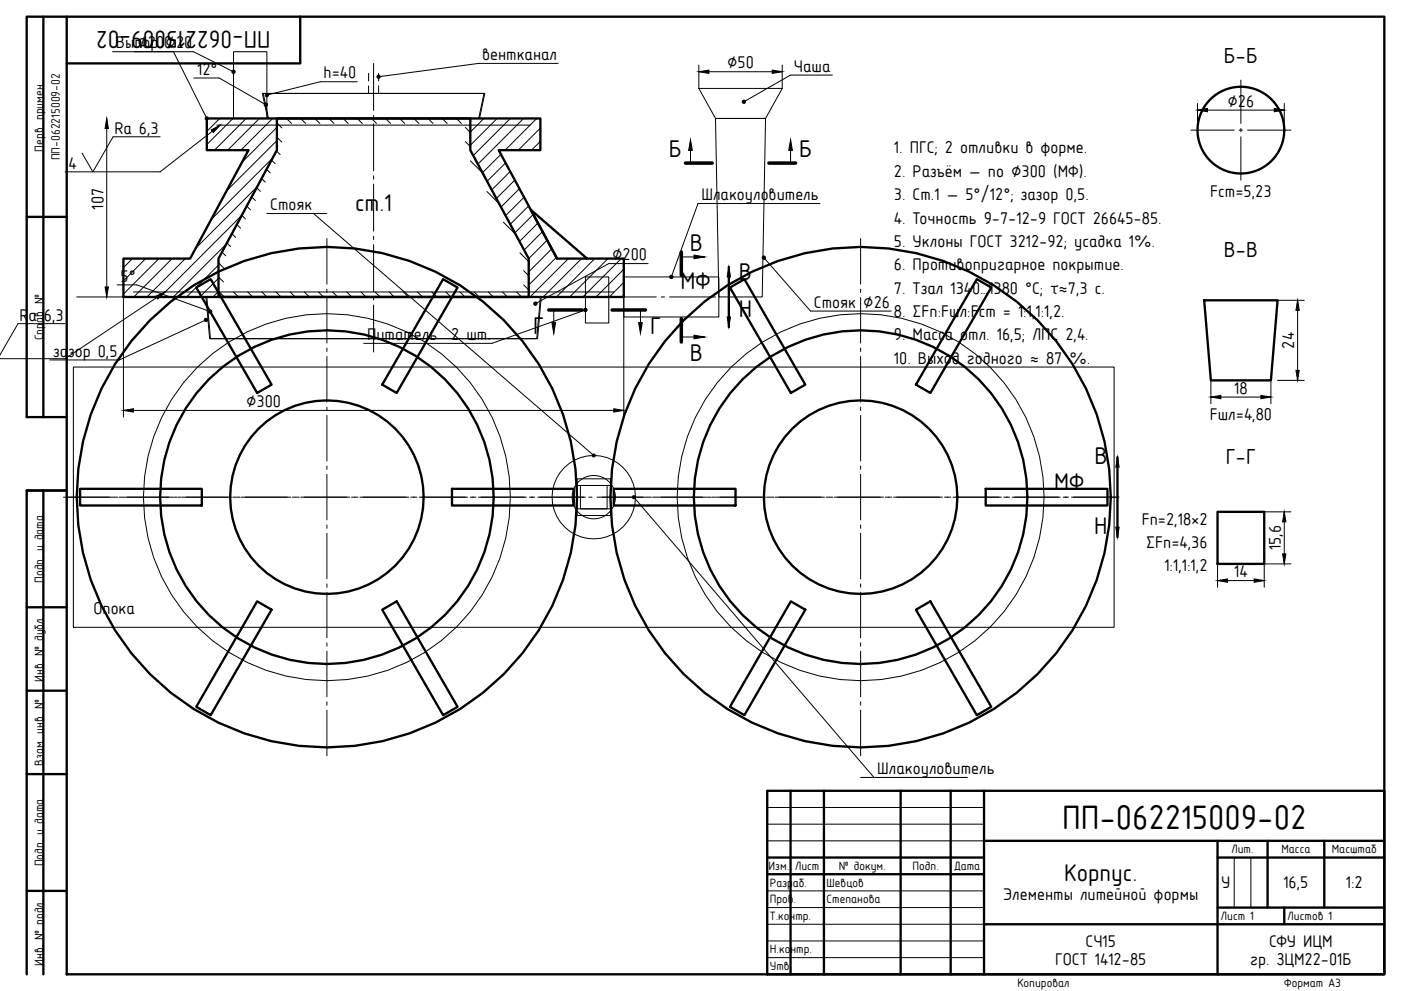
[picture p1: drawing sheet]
<svg xmlns="http://www.w3.org/2000/svg" width="420mm" height="297mm" viewBox="0 0 420 297" stroke-linecap="round" stroke-linejoin="round" font-family="sans-serif">
<g fill="#000" stroke="#000" stroke-width=".3">
<path d="M32 35.5l.5 3h-1zM63.3 38.9l2.7-1.4-2.1 2.2zM209.5 21.5l3-.5v1zM231.5 21l3 .5-3 .5zM359 33l3-.5v1zM382 32.5l3 .5-3 .5zM207 41.9l.5 3.2h-1.1zM237 41.9l.5 3.2h-1.1zM208.1 76.5l3.2 .5-3.2 .6zM31.5 86h1l-.5 3zM46.7 88.7l2.8-1.2-2.2 2.1zM165.5 96.7h1l-.5 3.2z"/>
<path d="M191.5 96.7h1.1l-.6 3.2zM218.5 80l.5 3h-1zM218 95h1l-.5 3zM389 90l.5 3h-1zM208.1 100.5l3.2 .5-3.2 .6zM363 119l3-.5v1zM378 118.5l3 .5-3 .5zM388.5 111h1l-.5 3zM37 123l3-.5v1zM184 122.5l3 .5-3 .5zM335 137l.5 3h-1zM385 153.4l.5 3h-1z"/>
<path d="M334.5 158h1l-.5 3zM365 174l3-.5v1zM376 173.5l3 .5-3 .5zM384.5 166h1l-.5 3z"/>
<circle cx="62" cy="35.5" r=".5"/>
<circle cx="70" cy="21.5" r=".5"/>
<circle cx="79.7" cy="31.4" r=".5"/>
<circle cx="80" cy="28.5" r=".5"/>
<circle cx="113.5" cy="23" r=".5"/>
<circle cx="223" cy="30.5" r=".5"/>
<circle cx="229" cy="77.2" r=".5"/>
<circle cx="61.8" cy="95.9" r=".5"/>
<circle cx="63" cy="93.4" r=".5"/>
<circle cx="160.5" cy="91" r=".5"/>
<circle cx="175.5" cy="92.9" r=".5"/>
<circle cx="201.3" cy="83" r=".5"/>
<circle cx="178" cy="136.5" r=".45"/>
<circle cx="190" cy="149" r=".45"/>
</g>
<g fill="none" stroke="#000" stroke-width=".3">
<path d="M33.8 15.5h24.2l12 6M52 15.5l10 20M112 19v14.1M167.3 19h-23.8l-30 4M209.5 19.5v7M234.5 19.5v7M32 35.5v53.5M58.1 23.4h7.6l14 8M65 37.5h94M65.9 35.5l-3.9 3.9M66 37.5l-18 14h-28.5M69.8 35.5l-7.8 7.8"/>
<path d="M70 35.5v-20h10v20M73.8 35.5l-9.5 9.5M77.8 35.5l-9.5 9.5M80.3 35.5l-1.6-7.5h66.6l-1.5 7.5M80.5 35.5l-1.6-7.5h66.2l-1.6 7.5M81.7 35.5l-9.5 9.5M83 35.5h58v9.5l17.5 32.5v11.5h-93v-11.5l17.5-32.5zM83 38.2l-10.5 10.4M83 36.8l1.5 1.5M85.9 35.5l1.5 1.5M90.1 35.5l1.5 1.5M94.4 35.5l1.5 1.5"/>
<path d="M98.6 35.5l1.5 1.5M102.9 35.5l1.5 1.5M107.1 24.5h-11.1l-16 4M107.1 35.5l1.5 1.5M110.5 22v2.3M110.5 25.8v2.2M111.4 35.5l1.5 1.5M112 34.6v1M112 37.1v14.1M113.5 22v2.3M113.5 25.8v2.2M115.6 35.5l1.5 1.5"/>
<path d="M119.8 35.5l1.5 1.5M124.1 35.5l1.5 1.5M128.3 35.5l1.5 1.5M132.6 35.5l1.5 1.5M136.8 35.5l1.5 1.5M139.5 38.2l1.5 1.5M145.1 35.5l-4.1 4.1M149 35.5l-8 8M153 35.5l-11.1 11.1M157 35.5l-13.7 13.7M160.9 35.5l-9.5 9.5M162 38.4l-6.6 6.6"/>
<path d="M209.5 26.5h25l-5 9h-15zM209.5 21.5h25M214.5 35.5h15l-1 53.5h-13zM249.5 22.5h-12.5l-14 8M357 39h13M359 31v8M359 33h26M371.5 39h1M372 24v13M372 38.5v1M374 39h13M385 31v8"/>
<path d="M48 41h-14.1l-6.1 10.5-3.2-5.6M75.5 59l1.1 1.1M76.9 56.2l1.2 1.2M77.1 56l-18.4 18.4M78.4 53.5l1.1 1.1M79.9 50.7l1.1 1.1M81.4 48l1.1 1.1M81.7 47.4l-18.4 18.4M82.9 45.2l1.1 1.1M83 42.1l-15.1 15.1M83 41.1l1.5 1.5M112 52.7v1"/>
<path d="M112 55.2v14.1M139.5 42.4l1.5 1.5M141 48.2l3.7 3.7M146 57.4l3.7 3.7M150.2 46.2l-5.6 5.6M151.6 48.8l-5.6 5.5M152.9 51.4l-5.5 5.5M154.3 54l-5.5 5.5M155.7 56.5l-5.5 5.6M157.1 59.1l-5.5 5.5M162 42.3l-2.7 2.7M207 41.9v7"/>
<path d="M237 41.9v7M372 41v13M39.7 77.5l-2.7 2.7M43.7 77.5l-6.7 6.7M47.6 77.5l-10.6 10.6M51.6 77.5l-11.5 11.5M55.6 77.5l-11.5 11.5M65.5 79.4l-9.6 9.6M65.5 78.7l1.5 1.5M66.5 75.6l1.2 1.1M67.9 73.1l-15.9 15.9M68 72.8l1.1 1.1"/>
<path d="M69.5 70l1.1 1.1M71 67.3l1.1 1.1M73.6 65.6l-1.1-1.1-24.5 24.5M74 61.8l1.1 1.1M80 64h18M94 64l84 72.5M98 71.5v13.7M112 70.8v1M112 73.3v14.1M150.9 66.6l3.7 3.7M155.9 75.8l2.6 2.6M158.5 61.7l-5.5 5.5"/>
<path d="M159.9 64.3l-5.6 5.5M161.3 66.8l-5.6 5.6M162.6 69.4l-5.5 5.5M164 72l-5.5 5.5M165.4 74.6l-6.9 6.9M166.8 77.1l-8.3 8.3M170.4 77.5l-11.5 11.5M174.4 77.5l-11.5 11.5M178.3 77.5l-11.5 11.5M182.3 77.5l-11.5 11.5M186.2 77.5l-11.5 11.5M194.3 79h-11.8l-22 12"/>
<path d="M204.3 77h7M229 77.2l14 16h24.2M245.8 61h-36.6l-8 22M258 71.5v13.7M19.5 97h-14.1l-5.4 9.4M23 89h13.8M35.2 85.4h5.8l22 8M37 89v36M38.3 89h1M40 87.5h144M40.8 89h13.7M49.5 87.5l-30 20h-19.5"/>
<path d="M56 89h1M58.5 89h13.8M61.7 89l1.1 12.5h98.4l1.1-12.5M61.7 95.9l-25.9 12h-20.9M62 89l1.1 12.5h97.8l1.1-12.5M65.5 87.4l-1.6 1.6M65.5 83.4l-5.6 5.6M65.5 83l1.5 1.5M65.5 87.2l1.8 1.8M70 87.5l1.5 1.5M73.8 89h1M74.3 87.5l1.5 1.5"/>
<path d="M76.3 89h13.8M78.5 87.5l1.5 1.5M82.7 87.5l1.5 1.5M87 87.5l1.5 1.5M91.2 87.5l1.5 1.5M91.6 89h1M94.1 89h13.8M95.5 87.5l1.5 1.5M98 86.7v1M98 89.2v13.6M99.7 87.5l1.5 1.5M104 87.5l1.5 1.5"/>
<path d="M108.2 87.5l1.5 1.5M109.4 89h1M111.9 89h13.7M112 88.9v1M112 91.4v14.1M112.4 87.5l1.5 1.5M116.7 87.5l1.5 1.5M120.9 87.5l1.5 1.5M125.2 87.5l1.5 1.5M127.1 89h1M129.4 87.5l1.5 1.5M129.6 89h13.8"/>
<path d="M133.7 87.5l1.5 1.5M137.9 87.5l1.5 1.5M142.1 87.5l1.5 1.5M144.9 89h1M146.4 87.5l1.5 1.5M147.4 89h13.8M150.6 87.5l1.5 1.5M154.9 87.5l1.5 1.5M157 81.1l1.5 1.5M157 85.4l1.5 1.5M162.7 89h1M165.2 89h13.8"/>
<path d="M166 92.9v7M175.5 83h7v13.8h-7zM175.5 92.9l-28 10h-38.5M180.5 89h1M183 89h13.7M187 83h28.5v12h-28.5zM187 88.6l-.4 .4M187 84.7l-4.3 4.3M187 80.7l-8.3 8.3M187 89v36M192 92.9v7M198.2 89h1"/>
<path d="M200.7 89h13.8M258 86.7v1M258 89.2v13.6M383 90h8M389 90v24M22 110h312v78h-312zM98 104.3v1M98 106.8v13.7M204.3 101h7M258 104.3v1M258 106.8v13.7M363 114v7"/>
<path d="M363 119h18M381 114v7M383 114h8M37 123h150M98 122v1M98 124.5v13.7M98 139.7v1M258 122v1M258 124.5v13.7M258 139.7v1M19 149h15.2M34.3 149h1"/>
<path d="M35.7 149h1M36.8 149h15M52.1 149h1M53.3 149h1M54.6 149h14.9M69.8 149h1M71 149h1M72.3 149h14.9M87.6 149h2.1M90.1 149h14.7M98 142.2v13.6M98 157.3v1"/>
<path d="M98 159.8v13.7M105.4 149h1.9M107.9 149h14.6M123.2 149h1.8M125.7 149h14.5M140.9 149h1.8M143.4 149h14.4M158.7 149h1.6M161.2 149h14.3M173 143.5h10v11h-10zM173 145.5h9v7h-9zM174 145.5h9v7h-9z"/>
<path d="M176.5 149h1M179 149h15.2M190 149l72 84M194.3 149h1M195.7 149h1M196.8 149h15M212.1 149h1M213.3 149h1M214.6 149h14.9M229.8 149h1M231 149h1M232.3 149h14.9"/>
<path d="M247.6 149h2.1M250.1 149h14.7M258 142.2v13.6M258 157.3v1M258 159.8v13.7M265.4 149h1.9M267.9 149h14.6M283.2 149h1.8M285.7 149h14.5M300.9 149h1.8M303.4 149h14.4M318.7 149h1.6"/>
<path d="M321.2 149h14.3M379 153.4h8M385 153.4v15.6M98 175v1M98 177.5v13.7M258 175v1M258 177.5v13.7M365 169v7M365 174h14M387 169h-8v7M98 192.7v1M98 195.2v13.6"/>
<path d="M258 192.7v1M258 195.2v13.6M98 210.3v1M98 212.8v13.7M258 210.3v1M258 212.8v13.7M258 233h32M230 252h65M230 247h65M230 242h65M370 257v15M375 257v15"/>
<path d="M230 277h65M230 272h65M230 267h65M230 287h65M230 282h65"/>
<circle cx="98" cy="149" r="55"/>
<circle cx="178" cy="149" r="12.5"/>
<circle cx="178" cy="149" r="6.5"/>
<circle cx="258" cy="149" r="55"/>
</g>
<g fill="none" stroke="#000" stroke-width=".7">
<path d="M13 5v120M20 5h395v287h-395zM20 5h-12v120h12M90 5v14h-70M62 35.5h100v9.5h-12.5l17.5 32.5h20v11.5h-150v-11.5h20l17.5-32.5h-12.5zM83 35.5h58v9.5l17.5 32.5v11.5h-93v-11.5l17.5-32.5zM8 65h12M167 77.5l-7.9-14.6 16.9 14.6M58.8 86.2l4.4-2.5 18.2 31.6-4.3 2.5zM132.8 83.7l4.4 2.5-18.3 31.6-4.3-2.5zM218.5 80v18M218.8 86.2l4.4-2.5 18.2 31.6-4.3 2.5z"/>
<path d="M292.8 83.7l4.4 2.5-18.3 31.6-4.3-2.5zM361 90h22l-2 24h-18zM335 137v24M8 147h12h-12v145M13 147v145M24 146.5h36.5v5h-36.5zM135.5 146.5h36.5v5h-36.5zM184 146.5h36.5v5h-36.5zM295.5 146.5h36.5v5h-36.5zM365 153.4h14v15.6h-14zM8 182h12M77.1 180.2l4.3 2.5-18.2 31.6-4.4-2.5z"/>
<path d="M114.6 182.7l4.3-2.5 18.3 31.6-4.4 2.5zM237.1 180.2l4.3 2.5-18.2 31.6-4.4-2.5zM274.6 182.7l4.3-2.5 18.3 31.6-4.4 2.5zM8 207h12M8 232h12M230 237h185v55h-185zM237 237v55M247 237v55M270 237v55M285 237v55M295 237v55M230 257h65"/>
<path d="M295 252h120M365 257h50M365 252v40M380 252v20M397 252v20M8 267h12M230 262h65M295 277h120M365 272h50M385 272v5"/>
<circle cx="372" cy="39" r="13"/>
<circle cx="98" cy="149" r="29"/>
<circle cx="98" cy="149" r="50"/>
<circle cx="98" cy="149" r="75"/>
<circle cx="258" cy="149" r="50"/>
<circle cx="258" cy="149" r="75"/>
<circle cx="258" cy="149" r="29"/>
</g>
<path d="M205.5 48.9h8M230.5 48.9h8M204.3 75.5v7M164.5 92.9h10M183.5 92.9h10M204.3 95.5v7" fill="none" stroke="#000" stroke-width="1.1"/>
<text font-size="11.9" x="318.4" y="248.4">ПП-062215009-02</text>
<g font-size="8.5">
<text x="81.1" y="9.2" transform="rotate(-180 81.1 9.2)">ПП-062215009-02</text>
<text x="200.5" y="47.1">Б</text>
<text x="239.5" y="47.1">Б</text>
<text x="106.5" y="63.2">ст</text>
<text x="113.8" y="63.2">.1</text>
<text x="206.8" y="75.2">В</text>
<text x="221.5" y="84">В</text>
<text x="204" y="86.5">МФ</text>
<text x="221.5" y="95">Н</text>
<text x="159.9" y="100.2">Г</text>
<text x="194.9" y="100.2">Г</text>
<text x="206.8" y="108.3">В</text>
<text x="328.1" y="139">В</text>
<text x="316" y="146.8">МФ</text>
<text x="328" y="160">Н</text>
<text x="319" y="264.1">Корпус.</text>
</g>
<g font-size="7.7">
<text x="366.9" y="19">Б-Б</text>
<text x="366.9" y="77">В-В</text>
<text x="367.5" y="139">Г-Г</text>
</g>
<g font-size="6">
<text x="34.8" y="14.5">Выпор</text>
<text x="41.2" y="14.5">⌀200⌀20</text>
<text x="144.5" y="18">вентканал</text>
<text x="59.1" y="22.4">12°</text>
<text x="97" y="23.5">h=40</text>
<text x="218" y="20.5">⌀50</text>
<text x="238" y="21.5">Чаша</text>
<text x="368" y="32">⌀26</text>
<text x="34.3" y="40.1">Ra 6,3</text>
<text x="268" y="46">1. ПГС; 2 отливки в форме.</text>
<text x="20.5" y="50.5">4</text>
<text x="268" y="53">2. Разъём — по ⌀300 (МФ).</text>
<text x="210.3" y="60">Шлакоуловитель</text>
<text x="268" y="60">3. Ст.1 — 5°/12°; зазор 0,5.</text>
<text x="362.8" y="59">Fст=5,23</text>
<text x="31" y="62.8" transform="rotate(-90 31 62.8)">107</text>
<text x="81" y="63">Стояк</text>
<text x="268" y="67">4. Точность 9-7-12-9 ГОСТ 26645-85.</text>
<text x="183.5" y="78">⌀200</text>
<text x="268" y="74">5. Уклоны ГОСТ 3212-92; усадка 1%.</text>
<text x="268" y="81">6. Противопригарное покрытие.</text>
<text x="36.2" y="84.4">5°</text>
<text x="268" y="88">7. Tзал 1340…1380 °С; τ≈7,3 с.</text>
<text x="244" y="92.2">Стояк</text>
<text x="258.8" y="92.2">⌀26</text>
<text x="268" y="95">8. ΣFп:Fшл:Fст = 1:1,1:1,2.</text>
<text x="5.8" y="96.1">Ra 6,3</text>
<text x="110" y="101.9">Питатель</text>
<text x="135.3" y="101.9">2 шт.</text>
<text x="268" y="102">9. Масса отл. 16,5; ЛПС 2,4.</text>
<text x="15.9" y="106.9">зазор 0,5</text>
<text x="388" y="104.4" transform="rotate(-90 388 104.4)">24</text>
<text x="268" y="109">10. Выход годного ≈ 87 %.</text>
<text x="370" y="118">18</text>
<text x="73.8" y="122">⌀300</text>
<text x="362.7" y="126">Fшл=4,80</text>
<text x="342.3" y="157.2">Fп=2,18×2</text>
<text x="343.6" y="164.2">ΣFп=4,36</text>
<text x="384" y="165" transform="rotate(-90 384 165)">15,6</text>
<text x="349.1" y="171.2">1:1,1:1,2</text>
<text x="370" y="173">14</text>
<text x="28" y="184">Опока</text>
<text x="263" y="232">Шлакоуловитель</text>
<text x="300.7" y="269.6">Элементы литейной формы</text>
<text x="366.1" y="266">У</text>
<text x="384.7" y="266">16,5</text>
<text x="403.5" y="266">1:2</text>
<text x="325.4" y="283.7">СЧ15</text>
<text x="380.5" y="283.7">СФУ ИЦМ</text>
<text x="316.4" y="289.1">ГОСТ 1412-85</text>
<text x="374.8" y="289.1">гр. ЗЦМ22-01Б</text>
</g>
<g font-size="4.2">
<text x="13" y="45.4" transform="rotate(-90 13 45.4)">Перв. примен.</text>
<text x="18" y="48" transform="rotate(-90 18 48)">ПП-062215009-02</text>
<text x="13" y="102" transform="rotate(-90 13 102)">Справ. №</text>
<text x="13" y="174.6" transform="rotate(-90 13 174.6)">Подп. и дата</text>
<text x="13" y="204.4" transform="rotate(-90 13 204.4)">Инв. № дубл.</text>
<text x="13" y="229.4" transform="rotate(-90 13 229.4)">Взам. инв. №</text>
<text x="369.2" y="255.7">Лит.</text>
<text x="384.1" y="255.7">Масса</text>
<text x="399.3" y="255.7">Масштаб</text>
<text x="13" y="259.6" transform="rotate(-90 13 259.6)">Подп. и дата</text>
<text x="230.4" y="260.7">Изм.</text>
<text x="238.3" y="260.7">Лист</text>
<text x="251.4" y="260.7">№ докум.</text>
<text x="273.5" y="260.7">Подп.</text>
<text x="286.1" y="260.7">Дата</text>
<text x="230.8" y="265.7">Разраб.</text>
<text x="247.8" y="265.7">Шевцов</text>
<text x="230.8" y="270.7">Пров</text>
<text x="230.8" y="275.7">Т.контр.</text>
<text x="237.9" y="270.7">.</text>
<text x="247.8" y="270.7">Степанова</text>
<text x="366" y="275.7">Лист 1</text>
<text x="386" y="275.7">Листов 1</text>
<text x="230.8" y="285.7">Н.контр.</text>
<text x="13" y="289.4" transform="rotate(-90 13 289.4)">Инв. № подл.</text>
<text x="230.8" y="290.7">Утв.</text>
<text x="305" y="295.8">Копировал</text>
<text x="385" y="295.8">Формат A3</text>
</g>
</svg>
